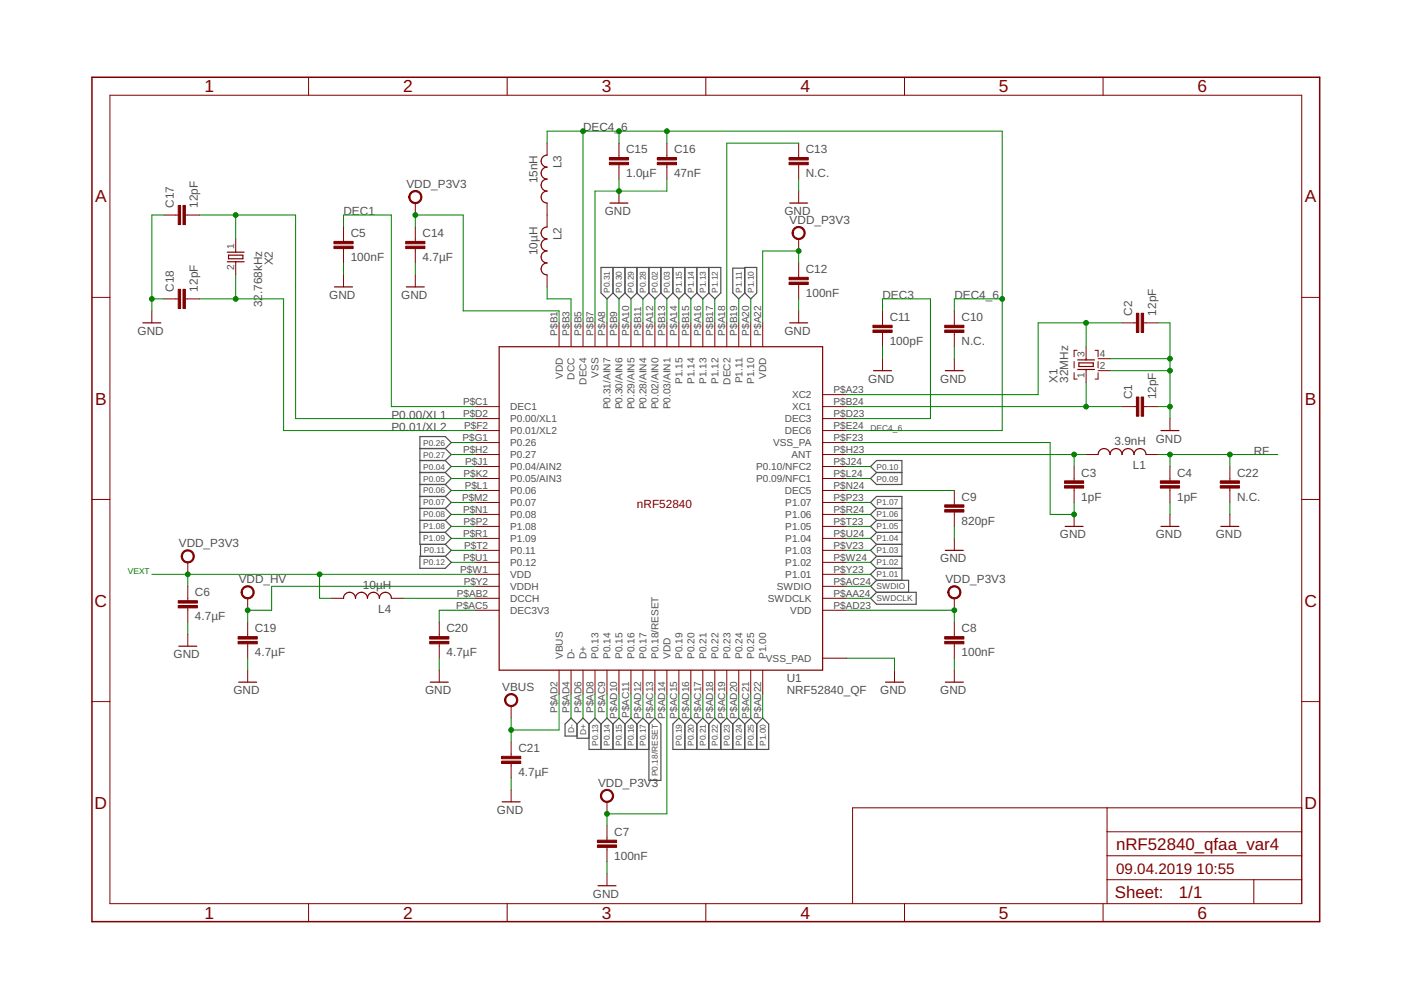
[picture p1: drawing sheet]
<svg xmlns="http://www.w3.org/2000/svg" width="297mm" height="210mm" viewBox="0 0 297 210" stroke-linecap="round" stroke-linejoin="round" font-family="sans-serif">
<g fill="none" stroke="#505050" stroke-width=".25">
<path d="M130 56.7v5.4M132.5 56.7v5.4M135 56.7v5.4M137.6 56.7v5.4M140.1 56.7v5.4M142.7 56.7v5.4M145.2 56.7v5.4M147.7 56.7v5.4M150.3 56.7v5.4M157.9 56.7h2.5v5.4l-1.2 1.3-1.3-1.3zM157.9 56.9h-2.5v5.2l1.2 1.3 1.3-1.3M130 62.1l-1.3 1.3-1.3-1.3v-5.4h25.4v5.4l-1.2 1.3-1.3-1.3"/>
<path d="M130 62.1l1.2 1.3 1.3-1.3M132.5 62.1l1.3 1.3 1.2-1.3M135 62.1l1.3 1.3 1.3-1.3M137.6 62.1l1.3 1.3 1.2-1.3M140.1 62.1l1.3 1.3 1.3-1.3M142.7 62.1l1.2 1.3 1.3-1.3M145.2 62.1l1.3 1.3 1.2-1.3M147.7 62.1l1.3 1.3 1.3-1.3M89 97.6h5.4M89 95.1h5.4M94.4 95.1l1.3-1.3-1.3-1.2h-5.4v22.8h5.4M94.4 95.1l1.3 1.3-1.3 1.2"/>
<path d="M94.4 97.6l1.3 1.3-1.3 1.3M184.6 98.9l1.2-1.3h5.4v5.1h-5.4l-1.2-1.2 1.2-1.3zM89 118h5.4l1.3 1.2-1.3 1.3h-5.4zM89 112.9h5.4M89 110.3h5.4M89 107.8h5.4M89 105.3h5.4M89 100.2h5.4M89 102.7h5.4M89.2 115.4v2.6M94.4 100.2l1.3 1.3-1.3 1.2M94.4 102.7l1.3 1.3-1.3 1.3"/>
<path d="M94.4 105.3l1.3 1.2-1.3 1.3M94.4 107.8l1.3 1.3-1.3 1.2M94.4 110.3l1.3 1.3-1.3 1.3M94.4 112.9l1.3 1.3-1.3 1.2M94.4 115.4l1.3 1.3-1.3 1.3M185.8 107.8l-1.2-1.3 1.2-1.2h5.4v17.7M185.8 118l-1.2 1.2 1.2 1.3M185.8 118h5.4M185.8 115.4l-1.2 1.3 1.2 1.3M185.8 115.4h5.4M185.8 112.9l-1.2 1.3 1.2 1.2M185.8 112.9h5.4"/>
<path d="M185.8 110.3l-1.2 1.3 1.2 1.3M185.8 110.3h5.4M185.8 107.8l-1.2 1.3 1.2 1.2M185.8 107.8h5.4M185.8 100.2h5.4M184.6 126.9l1.2-1.3h8.4v2.5h-8.4zM185.8 123l-1.2 1.3 1.2 1.3M185.8 123h6.8v2.6M185.8 120.5l-1.2 1.3 1.2 1.2M185.8 120.5h5.4M122.3 153.5l1.3-1.2 1.3 1.2M122.3 153.5v3h2.6"/>
<path d="M122.3 153.5l-1.2-1.2-1.3 1.2v2.6h2.5M124.9 153.5v5.4h12.7M124.9 153.5l1.3-1.2 1.2 1.2M127.4 153.5v5.4M127.4 153.5l1.3-1.2 1.3 1.2M130 153.5l1.2-1.2 1.3 1.2M130 153.5v5.4M132.5 153.5l1.3-1.2 1.2 1.2M132.5 153.5v5.4M135 153.5v5.4M135 153.5l1.3-1.2 1.3 1.2M138.9 152.3l1.2 1.2v12h-2.5v-12z"/>
<path d="M145.2 153.5l1.3-1.2 1.2 1.2M145.2 153.5l-1.3-1.2-1.2 1.2v5.4h20.3v-5.4l-1.3-1.2-1.3 1.2M145.2 153.5v5.4M147.7 153.5l1.3-1.2 1.3 1.2M147.7 153.5v5.4M150.3 153.5l1.3-1.2 1.2 1.2M150.3 153.5v5.4M152.8 153.5l1.3-1.2 1.3 1.2M152.8 153.5v5.4M155.4 153.5l1.2-1.2 1.3 1.2M155.4 153.5v5.4M157.9 153.5l1.3-1.2 1.2 1.2"/>
<path d="M157.9 153.5v5.4M160.4 153.5v5.4"/>
</g>
<g fill="none" stroke="#800000" stroke-width=".21">
<path d="M65.4 16.4v3.8M107.5 16.4v3.8M149.6 16.4v3.8M191.8 16.4v3.8M233.9 16.4v3.8M23.3 20.2h252.7v171.4h-252.7zM116 30.4v2.5M131.2 30.4v3M131.2 34.9v3.1M141.4 30.4v3M141.4 34.9v3.1M169.3 30.4v3"/>
<path d="M169.3 34.9v3.1M34.7 45.6h3.1M39.3 45.6h3.1M50 50.7v2.8M50 55.5v2.8M72.8 48.1v3.1M72.8 52.7v3.1M72.8 58.3v2.5M88.1 43.1v2.5M88.1 48.1v3.1M88.1 52.7v3.1M88.1 58.3v2.5"/>
<path d="M116 43.1v5M116 58.3v2.5M131.2 40.5v2.6M169.3 40.5v2.6M169.3 50.7v2.5M169.3 55.8v3M19.5 63.1h3.8M32.2 65.9v2.6M34.7 63.4h3.1M39.3 63.4h3.1M118.5 68.5v5M121.1 68.5v5"/>
<path d="M123.6 68.5v5M126.2 68.5v5M128.7 68.5v5M131.2 68.5v5M133.8 68.5v5M136.3 68.5v5M138.9 68.5v5M141.4 68.5v5M143.9 68.5v5M146.5 68.5v5M149 68.5v5M151.6 68.5v5"/>
<path d="M154.1 68.5v5M156.6 68.5v5M159.2 68.5v5M161.7 68.5v5M169.3 60.3v3.1M169.3 65.9v2.6M187.1 65.9v3.1M187.1 70.5v3M187.1 76.1v2.5M202.3 65.9v3.1M202.3 70.5v3M202.3 76.1v2.5"/>
<path d="M227.7 76.6v1.4M227.7 79v1.4h.7M228.4 74.3h-.7v1.3M230.3 73.5v2.8M230.3 78.3v2.8M232.2 74.3h.6v1.3M232.8 79v1.4h-.6M232.8 76.6v1.4M232.8 76.1h2.6M232.8 78.6h2.6M237.9 68.5h3M242.5 68.5h3"/>
<path d="M276 63.1h3.8M100.8 96.4h5M100.8 86.2h5M100.8 88.8h5M100.8 91.3h5M100.8 93.8h5M100.8 98.9h5M174.4 96.4h5.1M174.4 86.2h5.1M174.4 88.8h5.1M174.4 91.3h5.1M174.4 93.8h5.1"/>
<path d="M174.4 98.9h5.1M174.4 83.7h5.1M227.7 98.9v3.1M230.3 96.4h2.5M237.9 86.2h3M242.5 86.2h3M243 96.4h2.5M248.1 88.8v2.5M248.1 98.9v3.1M260.8 98.9v3.1M19.5 105.9h3.8M39.8 119.2v2.6"/>
<path d="M100.8 101.5h5M100.8 104h5M100.8 106.5h5M100.8 109.1h5M100.8 111.6h5M100.8 114.2h5M100.8 116.7h5M100.8 119.2h5M174.4 101.5h5.1M174.4 104h5.1M174.4 106.5h5.1M174.4 109.1h5.1"/>
<path d="M174.4 111.6h5.1M174.4 114.2h5.1M174.4 116.7h5.1M174.4 119.2h5.1M202.3 104v3M202.3 108.6v3M202.3 114.2v2.5M227.7 103.5v3M227.7 109.1v2.5M248.1 103.5v3M248.1 109.1v2.5M260.8 103.5v3"/>
<path d="M260.8 109.1v2.5M276 105.9h3.8M39.8 124.3v3.1M39.8 128.9v3M39.8 134.5v2.5M52.5 126.9v2.5M52.5 131.9v3.1M52.5 136.5v3.1M70.3 126.9h2.5M83 126.9h2.5M93.1 131.9v3.1M93.1 136.5v3.1"/>
<path d="M100.8 121.8h5M100.8 126.9h5M100.8 124.3h5M100.8 129.4h5M174.4 121.8h5.1M174.4 126.9h5.1M174.4 124.3h5.1M174.4 129.4h5.1M174.4 139.6h5.1M202.3 126.9v2.5M202.3 131.9v3.1M202.3 136.5v3.1"/>
<path d="M19.5 148.8h3.8M52.5 142.1v2.5M93.1 142.1v2.5M108.4 149.7v2.6M108.4 157.3v3.1M118.5 142.1v5.1M121.1 142.1v5.1M123.6 142.1v5.1M126.2 142.1v5.1M128.7 142.1v5.1M131.2 142.1v5.1M133.8 142.1v5.1"/>
<path d="M136.3 142.1v5.1M138.9 142.1v5.1M141.4 142.1v5.1M143.9 142.1v5.1M146.5 142.1v5.1M149 142.1v5.1M151.6 142.1v5.1M154.1 142.1v5.1M156.6 142.1v5.1M159.2 142.1v5.1M161.7 142.1v5.1M189.7 142.1v2.5"/>
<path d="M202.3 142.1v2.5M276 148.8h3.8M108.4 161.9v3M108.4 167.5v2.5M128.7 170v2.6M128.7 175.1v3M128.7 179.7v3M234.7 171.3v20.3M234.7 176.4h41.3M276 171.3h-95.2v20.3M65.4 191.6v3.8M107.5 191.6v3.8"/>
<path d="M128.7 185.3v2.5M149.6 191.6v3.8M191.8 191.6v3.8M233.9 191.6v3.8M234.7 186.5h41.3M234.7 181.4h41.3M265.8 186.5v5.1"/>
</g>
<path d="M19.5 16.4h260.3v179h-260.3z" fill="none" stroke="#800000" stroke-width=".32"/>
<g fill="#800000" stroke="#800000" stroke-width=".21">
<path d="M127.7 167.8a1.4 1.4 0 0 1 2.2 .2 1.4 1.4 0 0 1-.8 2.1 1.4 1.4 0 0 1-1.8-1.4h.3a1.15 1.15 0 0 1 1.6-1 1.15 1.15 0 0 1 .2 1.9 1.15 1.15 0 0 1-1.8-.6v-.3h-.3z" fill-rule="evenodd"/>
<path d="M87 40.8a1.4 1.4 0 0 1 2.3 .3 1.4 1.4 0 0 1-.9 2 1.4 1.4 0 0 1-1.7-1.3h.2a1.15 1.15 0 0 1 1.6-1.1 1.15 1.15 0 0 1 .3 1.9 1.15 1.15 0 0 1-1.8-.5l-.1-.3h-.2z" fill-rule="evenodd"/>
<path d="M201.3 124.6a1.4 1.4 0 0 1 2.2 .3 1.4 1.4 0 0 1-.8 2 1.4 1.4 0 0 1-1.8-1.3h.3a1.15 1.15 0 0 1 1.6-1.1 1.15 1.15 0 0 1 .3 1.9 1.15 1.15 0 0 1-1.9-.5v-.3h-.3z" fill-rule="evenodd"/>
<path d="M168.3 48.5a1.39 1.39 0 0 1 2.2 .2 1.39 1.39 0 0 1-.8 2 1.39 1.39 0 0 1-1.8-1.3h.3a1.14 1.14 0 0 1 1.7-1 1.14 1.14 0 0 1 .1 2 1.14 1.14 0 0 1-1.8-.7v-.3h-.3z" fill-rule="evenodd"/>
<path d="M38.8 117a1.39 1.39 0 0 1 2.2 .2 1.39 1.39 0 0 1-.8 2.1 1.39 1.39 0 0 1-1.8-1.3h.3a1.14 1.14 0 0 1 1.6-1.1 1.14 1.14 0 0 1 .3 1.9 1.14 1.14 0 0 1-1.9-.6v-.2h-.3z" fill-rule="evenodd"/>
<path d="M51.5 124.6a1.39 1.39 0 0 1 2.2 .3 1.39 1.39 0 0 1-.8 2 1.39 1.39 0 0 1-1.8-1.3h.3a1.14 1.14 0 0 1 1.6-1 1.14 1.14 0 0 1 .2 1.9 1.14 1.14 0 0 1-1.8-.6v-.3h-.3z" fill-rule="evenodd"/>
<path d="M107.4 147.5a1.4 1.4 0 0 1 2.2 .2 1.4 1.4 0 0 1-.8 2.1 1.4 1.4 0 0 1-1.8-1.4h.2a1.15 1.15 0 0 1 1.6-1 1.15 1.15 0 0 1 .3 1.9 1.15 1.15 0 0 1-1.8-.6l-.1-.3h-.2z" fill-rule="evenodd"/>
</g>
<g fill="none" stroke="#800000" stroke-width=".25">
<path d="M116 32.9a1.27 1.27 0 0 0-1.3 1.3 1.27 1.27 0 0 0 1.3 1.2 1.27 1.27 0 0 0-1.3 1.3 1.27 1.27 0 0 0 1.3 1.3 1.27 1.27 0 0 0-1.3 1.2 1.27 1.27 0 0 0 1.3 1.3 1.27 1.27 0 0 0-1.3 1.3 1.27 1.27 0 0 0 1.3 1.3M48.2 55.5h3.6M48.2 53.5h3.6M48.5 54.1h3v.8h-3zM116 48.1a1.27 1.27 0 0 0-1.3 1.3 1.27 1.27 0 0 0 1.3 1.3 1.27 1.27 0 0 0-1.3 1.2 1.27 1.27 0 0 0 1.3 1.3 1.27 1.27 0 0 0-1.3 1.3 1.27 1.27 0 0 0 1.3 1.3 1.27 1.27 0 0 0-1.3 1.2 1.27 1.27 0 0 0 1.3 1.3M129.3 43.1h3.8M167.4 43.1h3.8M30.3 68.5h3.8M70.9 60.8h3.8M86.1 60.8h3.9M105.8 73.5h68.6v68.6h-68.6zM167.4 68.5h3.8"/>
<path d="M185.2 78.6h3.8M200.4 78.6h3.8M228.5 76.3h3.6M228.5 78.3h3.6M228.7 76.9h3.1v.8h-3.1zM232.8 96.4a1.27 1.27 0 0 1 1.3-1.3 1.27 1.27 0 0 1 1.3 1.3 1.27 1.27 0 0 1 1.2-1.3 1.27 1.27 0 0 1 1.3 1.3 1.27 1.27 0 0 1 1.3-1.3 1.27 1.27 0 0 1 1.2 1.3 1.27 1.27 0 0 1 1.3-1.3 1.27 1.27 0 0 1 1.3 1.3M246.1 91.3h3.9M200.4 116.7h3.8M225.8 111.6h3.8M246.1 111.6h3.9M258.8 111.6h3.9M37.9 137h3.8"/>
<path d="M72.8 126.9a1.27 1.27 0 0 1 1.3-1.3 1.27 1.27 0 0 1 1.3 1.3 1.27 1.27 0 0 1 1.2-1.3 1.27 1.27 0 0 1 1.3 1.3 1.26 1.26 0 0 1 1.3-1.3 1.26 1.26 0 0 1 1.2 1.3 1.27 1.27 0 0 1 1.3-1.3 1.27 1.27 0 0 1 1.3 1.3M50.6 144.6h3.8M91.2 144.6h3.8M187.7 144.6h3.9M200.4 144.6h3.8M106.5 170h3.8M126.8 187.8h3.8"/>
</g>
<g fill="#800000" stroke="#800000" stroke-width=".21">
<path d="M242 66.4h.5v4.1h-.5z"/>
<path d="M240.9 66.4h.5v4.1h-.5z"/>
<path d="M242 84.2h.5v4h-.5z"/>
<path d="M240.9 84.2h.5v4h-.5z"/>
<path d="M225.7 103h4.1v.5h-4.1z"/>
<path d="M225.7 102h4.1v.5h-4.1z"/>
<path d="M70.8 52.2h4.1v.5h-4.1z"/>
<path d="M70.8 51.2h4.1v.5h-4.1z"/>
<path d="M126.7 179.2h4v.5h-4z"/>
<path d="M126.7 178.1h4v.5h-4z"/>
<path d="M200.3 136h4.1v.5h-4.1z"/>
<path d="M200.3 135h4.1v.5h-4.1z"/>
<path d="M200.3 70h4.1v.5h-4.1z"/>
<path d="M200.3 69h4.1v.5h-4.1z"/>
<path d="M185.1 70h4v.5h-4z"/>
<path d="M185.1 69h4v.5h-4z"/>
<path d="M86 52.2h4.1v.5h-4.1z"/>
<path d="M86 51.2h4.1v.5h-4.1z"/>
<path d="M129.2 34.4h4.1v.5h-4.1z"/>
<path d="M129.2 33.4h4.1v.5h-4.1z"/>
<path d="M38.8 43.6h.5v4h-.5z"/>
<path d="M37.8 43.6h.5v4h-.5z"/>
<path d="M38.8 61.3h.5v4.1h-.5z"/>
<path d="M37.8 61.3h.5v4.1h-.5z"/>
<path d="M200.3 108.1h4.1v.5h-4.1z"/>
<path d="M200.3 107h4.1v.5h-4.1z"/>
<path d="M246 103h4.1v.5h-4.1z"/>
<path d="M246 102h4.1v.5h-4.1z"/>
<path d="M258.7 103h4.1v.5h-4.1z"/>
<path d="M258.7 102h4.1v.5h-4.1z"/>
<path d="M167.3 59.8h4.1v.5h-4.1z"/>
<path d="M167.3 58.8h4.1v.5h-4.1z"/>
<path d="M167.3 34.4h4.1v.5h-4.1z"/>
<path d="M167.3 33.4h4.1v.5h-4.1z"/>
<path d="M37.8 128.4h4v.5h-4z"/>
<path d="M37.8 127.4h4v.5h-4z"/>
<path d="M50.5 136h4v.5h-4z"/>
<path d="M50.5 135h4v.5h-4z"/>
<path d="M91.1 136h4.1v.5h-4.1z"/>
<path d="M91.1 135h4.1v.5h-4.1z"/>
<path d="M139.4 34.4h4v.5h-4z"/>
<path d="M139.4 33.4h4v.5h-4z"/>
<path d="M106.3 161.4h4.1v.5h-4.1z"/>
<path d="M106.3 160.4h4.1v.5h-4.1z"/>
</g>
<g fill="none" stroke="#008000" stroke-width=".21">
<path d="M116 30.4v-2.6h96.5v63.5h-33M123.6 27.8v40.7M131.2 27.8v2.6M131.2 38v2.5M141.4 38v2.5h-15.2v28M141.4 27.8v2.6M169.3 38v2.5M169.3 30.4h-15.2v38.1M34.7 45.6h-2.5v20.3M42.4 45.6h20.3v43.2h38.1M50 45.6v5.1M50 58.3v5.1"/>
<path d="M72.8 48.1v-2.5h10.2v40.6h17.8M72.8 55.8v2.5M88.1 48.1v-2.5h10.1v20.3h20.3v2.6M88.1 55.8v2.5M169.3 55.8v-2.6h-7.6v15.3M32.2 63.4h2.5M42.4 63.4h17.7v27.9h40.7M116 60.8v2.6h5.1v5.1M128.7 63.4v5.1M131.2 63.4v5.1M133.8 63.4v5.1M136.3 63.4v5.1"/>
<path d="M138.9 63.4v5.1M141.4 63.4v5.1M143.9 63.4v5.1M146.5 63.4v5.1M149 63.4v5.1M151.6 63.4v5.1M156.6 63.4v5.1M159.2 63.4v5.1M169.3 63.4v2.5M187.1 65.9v-2.5h10.2v25.4h-17.8M187.1 73.5v2.6M202.3 73.5v2.6"/>
<path d="M212.5 63.4h-10.2v2.5M230.3 68.5v5M235.4 76.1h12.7M235.4 78.6h12.7M237.9 68.5h-17.8v15.2h-40.6M245.5 68.5h2.6v20.3M95.7 93.8h5.1M95.7 96.4h5.1M95.7 98.9h5.1M179.5 86.2h58.4M179.5 93.8h43.2v15.3h5v-2.6M179.5 96.4h50.8"/>
<path d="M179.5 98.9h5.1M227.7 96.4v2.5M230.3 81.1v5.1M245.5 86.2h2.6M245.5 96.4h25.4M248.1 96.4v2.5M260.8 96.4v2.5M95.7 109.1h5.1M95.7 104h5.1M95.7 119.2h5.1M95.7 116.7h5.1M95.7 114.2h5.1"/>
<path d="M95.7 111.6h5.1M95.7 106.5h5.1M95.7 101.5h5.1M179.5 109.1h5.1M179.5 104h22.8M179.5 119.2h5.1M179.5 116.7h5.1M179.5 114.2h5.1M179.5 111.6h5.1M179.5 106.5h5.1M179.5 101.5h5.1M202.3 111.6v2.6"/>
<path d="M248.1 106.5v2.6M260.8 106.5v2.6M32.2 121.8h68.6M39.8 121.8v2.5M39.8 131.9v2.6M52.5 139.6v2.5M67.8 121.8v5.1h2.5M85.5 126.9h15.3M93.1 139.6v2.5M100.8 129.4h-7.7v2.5M100.8 124.3h-43.2v5.1h-5.1v2.5M179.5 129.4h22.8v2.5"/>
<path d="M179.5 139.6h10.2v2.5M179.5 121.8h5.1M179.5 126.9h5.1M179.5 124.3h5.1M202.3 139.6v2.5M108.4 152.3v5M118.5 147.2v7.6h-10.1M121.1 147.2v5.1M123.6 147.2v5.1M126.2 147.2v5.1M128.7 147.2v5.1M131.2 147.2v5.1"/>
<path d="M133.8 147.2v5.1M136.3 147.2v5.1M138.9 147.2v5.1M141.4 147.2v25.4h-12.7v2.5M143.9 147.2v5.1M146.5 147.2v5.1M149 147.2v5.1M151.6 147.2v5.1M154.1 147.2v5.1M156.6 147.2v5.1M159.2 147.2v5.1M161.7 147.2v5.1"/>
<path d="M108.4 164.9v2.6M128.7 182.7v2.6"/>
</g>
<g fill="#008000" stroke="#008000" stroke-width=".21">
<circle cx="131.2" cy="40.5" r=".51"/>
<circle cx="248.1" cy="86.2" r=".51"/>
<circle cx="248.1" cy="76.1" r=".51"/>
<circle cx="248.1" cy="78.6" r=".51"/>
<circle cx="227.7" cy="109.1" r=".51"/>
<circle cx="32.2" cy="63.4" r=".51"/>
<circle cx="128.7" cy="172.6" r=".51"/>
<circle cx="88.1" cy="45.6" r=".51"/>
<circle cx="202.3" cy="129.4" r=".51"/>
<circle cx="169.3" cy="53.2" r=".51"/>
<circle cx="39.8" cy="121.8" r=".51"/>
<circle cx="67.8" cy="121.8" r=".51"/>
<circle cx="123.6" cy="27.8" r=".51"/>
<circle cx="212.5" cy="63.4" r=".51"/>
<circle cx="131.2" cy="27.8" r=".51"/>
<circle cx="141.4" cy="27.8" r=".51"/>
<circle cx="227.7" cy="96.4" r=".51"/>
<circle cx="230.3" cy="68.5" r=".51"/>
<circle cx="230.3" cy="86.2" r=".51"/>
<circle cx="50" cy="45.6" r=".51"/>
<circle cx="50" cy="63.4" r=".51"/>
<circle cx="248.1" cy="96.4" r=".51"/>
<circle cx="260.8" cy="96.4" r=".51"/>
<circle cx="108.4" cy="154.8" r=".51"/>
<circle cx="52.5" cy="129.4" r=".51"/>
</g>
<g font-size="3.7" fill="#800000">
<text x="43.3" y="19.6">1</text>
<text x="85.5" y="19.6">2</text>
<text x="127.6" y="19.6">3</text>
<text x="169.7" y="19.6">4</text>
<text x="211.8" y="19.6">5</text>
<text x="253.9" y="19.6">6</text>
<text x="20.2" y="42.9">A</text>
<text x="276.7" y="42.9">A</text>
<text x="20.2" y="85.8">B</text>
<text x="276.7" y="85.8">B</text>
<text x="20.1" y="128.6">C</text>
<text x="276.6" y="128.6">C</text>
<text x="20.1" y="171.5">D</text>
<text x="276.6" y="171.5">D</text>
<text x="43.3" y="194.8">1</text>
<text x="85.5" y="194.8">2</text>
<text x="127.6" y="194.8">3</text>
<text x="169.7" y="194.8">4</text>
<text x="211.8" y="194.8">5</text>
<text x="253.9" y="194.8">6</text>
</g>
<g font-size="3.6" fill="#800000">
<text x="236.6" y="180.2">nRF52840_qfaa_var4</text>
<text x="236.4" y="190.5">Sheet:</text>
<text x="250" y="190.3">1/1</text>
</g>
<g font-size="3.2" fill="#800000">
<text x="236.6" y="185.3">09.04.2019</text>
<text x="253.7" y="185.3">10:55</text>
</g>
<g font-size="2.5" fill="#505050">
<text x="123.6" y="27.8">DEC4_</text>
<text x="131.7" y="27.8">6</text>
<text x="119" y="35.7" transform="rotate(-90 119 35.7)">L3</text>
<text x="132.8" y="32.5">C15</text>
<text x="142.9" y="32.5">C16</text>
<text x="170.9" y="32.5">C13</text>
<text x="86.2" y="39.9">VDD_P3V3</text>
<text x="114" y="38.9" transform="rotate(-90 114 38.9)">15nH</text>
<text x="132.8" y="37.6">1.0µF</text>
<text x="142.9" y="37.6">47nF</text>
<text x="170.9" y="37.6">N.C.</text>
<text x="36.9" y="44.1" transform="rotate(-90 36.9 44.1)">C17</text>
<text x="42" y="44.1" transform="rotate(-90 42 44.1)">12pF</text>
<text x="72.8" y="45.6">DEC1</text>
<text x="128.2" y="45.6">GND</text>
<text x="166.3" y="45.6">GND</text>
<text x="167.4" y="47.5">VDD_P3V3</text>
<text x="74.3" y="50.3">C5</text>
<text x="89.6" y="50.3">C14</text>
<text x="119" y="50.9" transform="rotate(-90 119 50.9)">L2</text>
<text x="57.8" y="56.3" transform="rotate(-90 57.8 56.3)">X2</text>
<text x="74.3" y="55.4">100nF</text>
<text x="89.6" y="55.4">4.7µF</text>
<text x="114" y="54.2" transform="rotate(-90 114 54.2)">10µH</text>
<text x="170.9" y="57.9">C12</text>
<text x="36.9" y="61.8" transform="rotate(-90 36.9 61.8)">C18</text>
<text x="42" y="61.8" transform="rotate(-90 42 61.8)">12pF</text>
<text x="55.6" y="65.2" transform="rotate(-90 55.6 65.2)">32.768kHz</text>
<text x="69.8" y="63.4">GND</text>
<text x="85.1" y="63.4">GND</text>
<text x="170.9" y="63">100nF</text>
<text x="187.1" y="63.4">DEC3</text>
<text x="202.3" y="63.4">DEC4_6</text>
<text x="29.2" y="71">GND</text>
<text x="166.3" y="71">GND</text>
<text x="188.6" y="68.1">C11</text>
<text x="203.9" y="68.1">C10</text>
<text x="240.1" y="66.9" transform="rotate(-90 240.1 66.9)">C2</text>
<text x="245.1" y="66.9" transform="rotate(-90 245.1 66.9)">12pF</text>
<text x="188.6" y="73.1">100pF</text>
<text x="203.9" y="73.1">N.C.</text>
<text x="184.1" y="81.1">GND</text>
<text x="199.3" y="81.1">GND</text>
<text x="224.2" y="81.1" transform="rotate(-90 224.2 81.1)">X1</text>
<text x="226.5" y="81.1" transform="rotate(-90 226.5 81.1)">32MHz</text>
<text x="83" y="88.8">P0.00/XL1</text>
<text x="240.1" y="84.7" transform="rotate(-90 240.1 84.7)">C1</text>
<text x="245.1" y="84.7" transform="rotate(-90 245.1 84.7)">12pF</text>
<text x="83" y="91.3">P0.01/XL2</text>
<text x="236.3" y="94.3">3.9nH</text>
<text x="245" y="93.8">GND</text>
<text x="229.3" y="101.1">C3</text>
<text x="240.2" y="99.4">L1</text>
<text x="249.6" y="101.1">C4</text>
<text x="262.3" y="101.1">C22</text>
<text x="265.8" y="96.4">RF</text>
<text x="203.9" y="106.2">C9</text>
<text x="229.3" y="106.2">1pF</text>
<text x="249.6" y="106.2">1pF</text>
<text x="262.3" y="106.2">N.C.</text>
<text x="203.9" y="111.2">820pF</text>
<text x="37.9" y="116.1">VDD_P3V3</text>
<text x="199.3" y="119.2">GND</text>
<text x="224.7" y="114.2">GND</text>
<text x="245" y="114.2">GND</text>
<text x="257.7" y="114.2">GND</text>
<text x="50.6" y="123.7">VDD_HV</text>
<text x="77" y="124.8">10µH</text>
<text x="200.4" y="123.7">VDD_P3V3</text>
<text x="41.3" y="131.5">4.7µF</text>
<text x="41.3" y="126.5">C6</text>
<text x="80.2" y="129.9">L4</text>
<text x="54" y="134.1">C19</text>
<text x="94.7" y="134.1">C20</text>
<text x="203.9" y="134.1">C8</text>
<text x="36.8" y="139.5">GND</text>
<text x="54" y="139.2">4.7µF</text>
<text x="94.7" y="139.2">4.7µF</text>
<text x="203.9" y="139.2">100nF</text>
<text x="49.5" y="147.2">GND</text>
<text x="90.1" y="147.2">GND</text>
<text x="106.5" y="146.5">VBUS</text>
<text x="166.8" y="147.2">NRF52840_QF</text>
<text x="166.8" y="144.6">U1</text>
<text x="186.6" y="147.2">GND</text>
<text x="199.3" y="147.2">GND</text>
<text x="109.9" y="159.5">C21</text>
<text x="109.9" y="164.6">4.7µF</text>
<text x="126.8" y="166.8">VDD_P3V3</text>
<text x="105.4" y="172.6">GND</text>
<text x="130.2" y="177.3">C7</text>
<text x="130.2" y="182.3">100nF</text>
<text x="125.7" y="190.3">GND</text>
</g>
<text font-size="2.5" fill="#800000" x="135" y="107.8">nRF52840</text>
<g font-size="2.1" fill="#505050">
<text x="49.6" y="52.9" transform="rotate(-90 49.6 52.9)">1</text>
<text x="49.6" y="57.3" transform="rotate(-90 49.6 57.3)">2</text>
<text x="118.2" y="71.2" transform="rotate(-90 118.2 71.2)">P$B1</text>
<text x="120.7" y="71.2" transform="rotate(-90 120.7 71.2)">P$B3</text>
<text x="123.3" y="71.2" transform="rotate(-90 123.3 71.2)">P$B5</text>
<text x="125.8" y="71.2" transform="rotate(-90 125.8 71.2)">P$B7</text>
<text x="128.3" y="71.2" transform="rotate(-90 128.3 71.2)">P$A8</text>
<text x="130.9" y="71.2" transform="rotate(-90 130.9 71.2)">P$B9</text>
<text x="133.4" y="71.2" transform="rotate(-90 133.4 71.2)">P$A10</text>
<text x="136" y="71.2" transform="rotate(-90 136 71.2)">P$B11</text>
<text x="138.5" y="71.2" transform="rotate(-90 138.5 71.2)">P$A12</text>
<text x="141" y="71.2" transform="rotate(-90 141 71.2)">P$B13</text>
<text x="143.6" y="71.2" transform="rotate(-90 143.6 71.2)">P$A14</text>
<text x="146.1" y="71.2" transform="rotate(-90 146.1 71.2)">P$B15</text>
<text x="148.7" y="71.2" transform="rotate(-90 148.7 71.2)">P$A16</text>
<text x="151.2" y="71.2" transform="rotate(-90 151.2 71.2)">P$B17</text>
<text x="153.7" y="71.2" transform="rotate(-90 153.7 71.2)">P$A18</text>
<text x="156.3" y="71.2" transform="rotate(-90 156.3 71.2)">P$B19</text>
<text x="158.8" y="71.2" transform="rotate(-90 158.8 71.2)">P$A20</text>
<text x="161.4" y="71.2" transform="rotate(-90 161.4 71.2)">P$A22</text>
<text x="229.9" y="75.7" transform="rotate(-90 229.9 75.7)">3</text>
<text x="233.2" y="75.7">4</text>
<text x="119.3" y="80.4" transform="rotate(-90 119.3 80.4)">VDD</text>
<text x="121.8" y="80.5" transform="rotate(-90 121.8 80.5)">DCC</text>
<text x="124.4" y="81.6" transform="rotate(-90 124.4 81.6)">DEC4</text>
<text x="126.9" y="80.1" transform="rotate(-90 126.9 80.1)">VSS</text>
<text x="144.7" y="81.4" transform="rotate(-90 144.7 81.4)">P1.15</text>
<text x="147.2" y="81.4" transform="rotate(-90 147.2 81.4)">P1.14</text>
<text x="149.8" y="81.4" transform="rotate(-90 149.8 81.4)">P1.13</text>
<text x="152.3" y="81.4" transform="rotate(-90 152.3 81.4)">P1.12</text>
<text x="154.9" y="81.6" transform="rotate(-90 154.9 81.6)">DEC2</text>
<text x="157.4" y="81.3" transform="rotate(-90 157.4 81.3)">P1.11</text>
<text x="159.9" y="81.4" transform="rotate(-90 159.9 81.4)">P1.10</text>
<text x="162.5" y="80.4" transform="rotate(-90 162.5 80.4)">VDD</text>
<text x="176.7" y="83.3">P$A23</text>
<text x="229.9" y="80.1" transform="rotate(-90 229.9 80.1)">1</text>
<text x="233.2" y="78.2">2</text>
<text x="98.2" y="85.9">P$C1</text>
<text x="98.2" y="88.4">P$D2</text>
<text x="108.2" y="87">DEC1</text>
<text x="108.2" y="89.5">P0.00/XL1</text>
<text x="129.5" y="86.8" transform="rotate(-90 129.5 86.8)">P0.31/AIN7</text>
<text x="132" y="86.8" transform="rotate(-90 132 86.8)">P0.30/AIN6</text>
<text x="134.5" y="86.8" transform="rotate(-90 134.5 86.8)">P0.29/AIN5</text>
<text x="137.1" y="86.8" transform="rotate(-90 137.1 86.8)">P0.28/AIN4</text>
<text x="139.6" y="86.8" transform="rotate(-90 139.6 86.8)">P0.02/AIN0</text>
<text x="142.2" y="86.8" transform="rotate(-90 142.2 86.8)">P0.03/AIN1</text>
<text x="166.4" y="89.5">DEC3</text>
<text x="167.9" y="87">XC1</text>
<text x="167.9" y="84.4">XC2</text>
<text x="176.7" y="88.4">P$D23</text>
<text x="176.7" y="85.9">P$B24</text>
<text x="98" y="93.5">P$G1</text>
<text x="98.4" y="90.9">P$F2</text>
<text x="108.2" y="92.1">P0.01/XL2</text>
<text x="108.2" y="94.6">P0.26</text>
<text x="163.9" y="94.6">VSS_PA</text>
<text x="166.4" y="92.1">DEC6</text>
<text x="176.7" y="93.5">P$F23</text>
<text x="176.7" y="90.9">P$E24</text>
<text x="98.2" y="96">P$H2</text>
<text x="98.3" y="101.1">P$K2</text>
<text x="98.6" y="98.6">P$J1</text>
<text x="108.2" y="97.1">P0.27</text>
<text x="108.2" y="99.7">P0.04/AIN2</text>
<text x="160.3" y="99.7">P0.10/NFC2</text>
<text x="167.8" y="97.1">ANT</text>
<text x="176.7" y="96">P$H23</text>
<text x="176.7" y="101.1">P$L24</text>
<text x="176.7" y="98.6">P$J24</text>
<text x="98" y="106.2">P$M2</text>
<text x="98.5" y="103.6">P$L1</text>
<text x="108.2" y="102.2">P0.05/AIN3</text>
<text x="108.2" y="104.8">P0.06</text>
<text x="108.2" y="107.3">P0.07</text>
<text x="160.3" y="102.2">P0.09/NFC1</text>
<text x="166.4" y="104.8">DEC5</text>
<text x="166.5" y="107.3">P1.07</text>
<text x="176.7" y="106.2">P$P23</text>
<text x="176.7" y="103.6">P$N24</text>
<text x="98.2" y="108.7">P$N1</text>
<text x="98.2" y="113.8">P$R1</text>
<text x="98.3" y="111.3">P$P2</text>
<text x="108.2" y="109.8">P0.08</text>
<text x="108.2" y="112.4">P1.08</text>
<text x="166.5" y="112.4">P1.05</text>
<text x="166.5" y="109.8">P1.06</text>
<text x="176.7" y="113.8">P$U24</text>
<text x="176.7" y="111.3">P$T23</text>
<text x="176.7" y="108.7">P$R24</text>
<text x="98.2" y="118.9">P$U1</text>
<text x="98.4" y="116.3">P$T2</text>
<text x="108.2" y="114.9">P1.09</text>
<text x="108.2" y="117.5">P0.11</text>
<text x="108.2" y="120">P0.12</text>
<text x="166.5" y="120">P1.02</text>
<text x="166.5" y="117.5">P1.03</text>
<text x="166.5" y="114.9">P1.04</text>
<text x="176.7" y="118.9">P$W24</text>
<text x="176.7" y="116.3">P$V23</text>
<text x="97.6" y="121.4">P$W1</text>
<text x="98.3" y="124">P$Y2</text>
<text x="108.2" y="122.5">VDD</text>
<text x="108.2" y="125.1">VDDH</text>
<text x="164.7" y="125.1">SWDIO</text>
<text x="166.5" y="122.5">P1.01</text>
<text x="176.7" y="124">P$AC24</text>
<text x="176.7" y="121.4">P$Y23</text>
<text x="96.8" y="129">P$AC5</text>
<text x="96.9" y="126.5">P$AB2</text>
<text x="108.2" y="127.6">DCCH</text>
<text x="108.2" y="130.1">DEC3V3</text>
<text x="162.8" y="127.6">SWDCLK</text>
<text x="167.6" y="130.1">VDD</text>
<text x="176.7" y="126.5">P$AA24</text>
<text x="176.7" y="129">P$AD23</text>
<text x="119.3" y="139.7" transform="rotate(-90 119.3 139.7)">VBUS</text>
<text x="121.8" y="139.7" transform="rotate(-90 121.8 139.7)">D-</text>
<text x="124.4" y="139.7" transform="rotate(-90 124.4 139.7)">D+</text>
<text x="126.9" y="139.7" transform="rotate(-90 126.9 139.7)">P0.13</text>
<text x="129.5" y="139.7" transform="rotate(-90 129.5 139.7)">P0.14</text>
<text x="132" y="139.7" transform="rotate(-90 132 139.7)">P0.15</text>
<text x="134.5" y="139.7" transform="rotate(-90 134.5 139.7)">P0.16</text>
<text x="137.1" y="139.7" transform="rotate(-90 137.1 139.7)">P0.17</text>
<text x="139.6" y="139.7" transform="rotate(-90 139.6 139.7)">P0.18/RESET</text>
<text x="142.2" y="139.7" transform="rotate(-90 142.2 139.7)">VDD</text>
<text x="144.7" y="139.7" transform="rotate(-90 144.7 139.7)">P0.19</text>
<text x="147.2" y="139.7" transform="rotate(-90 147.2 139.7)">P0.20</text>
<text x="149.8" y="139.7" transform="rotate(-90 149.8 139.7)">P0.21</text>
<text x="152.3" y="139.7" transform="rotate(-90 152.3 139.7)">P0.22</text>
<text x="154.9" y="139.7" transform="rotate(-90 154.9 139.7)">P0.23</text>
<text x="157.4" y="139.7" transform="rotate(-90 157.4 139.7)">P0.24</text>
<text x="159.9" y="139.7" transform="rotate(-90 159.9 139.7)">P0.25</text>
<text x="162.4" y="140.3">VSS_PAD</text>
<text x="162.5" y="139.7" transform="rotate(-90 162.5 139.7)">P1.00</text>
<text x="118.2" y="151.2" transform="rotate(-90 118.2 151.2)">P$AD2</text>
<text x="120.7" y="151.2" transform="rotate(-90 120.7 151.2)">P$AD4</text>
<text x="123.3" y="151.2" transform="rotate(-90 123.3 151.2)">P$AD6</text>
<text x="125.8" y="151.2" transform="rotate(-90 125.8 151.2)">P$AD8</text>
<text x="128.3" y="151.2" transform="rotate(-90 128.3 151.2)">P$AC9</text>
<text x="130.9" y="152.4" transform="rotate(-90 130.9 152.4)">P$AD10</text>
<text x="133.4" y="152.2" transform="rotate(-90 133.4 152.2)">P$AC11</text>
<text x="136" y="152.4" transform="rotate(-90 136 152.4)">P$AD12</text>
<text x="138.5" y="152.4" transform="rotate(-90 138.5 152.4)">P$AC13</text>
<text x="141" y="152.4" transform="rotate(-90 141 152.4)">P$AD14</text>
<text x="143.6" y="152.4" transform="rotate(-90 143.6 152.4)">P$AC15</text>
<text x="146.1" y="152.4" transform="rotate(-90 146.1 152.4)">P$AD16</text>
<text x="148.7" y="152.4" transform="rotate(-90 148.7 152.4)">P$AC17</text>
<text x="151.2" y="152.4" transform="rotate(-90 151.2 152.4)">P$AD18</text>
<text x="153.7" y="152.4" transform="rotate(-90 153.7 152.4)">P$AC19</text>
<text x="156.3" y="152.4" transform="rotate(-90 156.3 152.4)">P$AD20</text>
<text x="158.8" y="152.4" transform="rotate(-90 158.8 152.4)">P$AC21</text>
<text x="161.4" y="152.4" transform="rotate(-90 161.4 152.4)">P$AD22</text>
</g>
<g font-size="1.8" fill="#505050">
<text x="129.3" y="62.1" transform="rotate(-90 129.3 62.1)">P0.31</text>
<text x="131.9" y="62.1" transform="rotate(-90 131.9 62.1)">P0.30</text>
<text x="134.4" y="62.1" transform="rotate(-90 134.4 62.1)">P0.29</text>
<text x="136.9" y="62.1" transform="rotate(-90 136.9 62.1)">P0.28</text>
<text x="139.5" y="62.1" transform="rotate(-90 139.5 62.1)">P0.02</text>
<text x="142" y="62.1" transform="rotate(-90 142 62.1)">P0.03</text>
<text x="144.6" y="62.1" transform="rotate(-90 144.6 62.1)">P1.15</text>
<text x="147.1" y="62.1" transform="rotate(-90 147.1 62.1)">P1.14</text>
<text x="149.6" y="62.1" transform="rotate(-90 149.6 62.1)">P1.13</text>
<text x="152.2" y="62.1" transform="rotate(-90 152.2 62.1)">P1.12</text>
<text x="157.3" y="62.1" transform="rotate(-90 157.3 62.1)">P1.11</text>
<text x="159.8" y="62.1" transform="rotate(-90 159.8 62.1)">P1.10</text>
<text x="89.8" y="94.5">P0.26</text>
<text x="184.6" y="91.3">DEC4_6</text>
<text x="89.8" y="97">P0.27</text>
<text x="89.8" y="99.6">P0.04</text>
<text x="185.8" y="99.6">P0.10</text>
<text x="89.8" y="102.1">P0.05</text>
<text x="89.8" y="104.6">P0.06</text>
<text x="89.8" y="107.2">P0.07</text>
<text x="185.8" y="107.2">P1.07</text>
<text x="185.8" y="102.1">P0.09</text>
<text x="89.8" y="109.7">P0.08</text>
<text x="89.8" y="112.2">P1.08</text>
<text x="185.8" y="112.2">P1.05</text>
<text x="185.8" y="109.7">P1.06</text>
<text x="89.8" y="114.8">P1.09</text>
<text x="89.8" y="119.9">P0.12</text>
<text x="89.9" y="117.3">P0.11</text>
<text x="185.8" y="119.9">P1.02</text>
<text x="185.8" y="117.3">P1.03</text>
<text x="185.8" y="114.8">P1.04</text>
<text x="185.8" y="124.9">SWDIO</text>
<text x="185.8" y="122.4">P1.01</text>
<text x="185.8" y="127.5">SWDCLK</text>
<text x="121.7" y="155.4" transform="rotate(-90 121.7 155.4)">D-</text>
<text x="124.3" y="155.8" transform="rotate(-90 124.3 155.8)">D+</text>
<text x="126.8" y="158.2" transform="rotate(-90 126.8 158.2)">P0.13</text>
<text x="129.3" y="158.2" transform="rotate(-90 129.3 158.2)">P0.14</text>
<text x="131.9" y="158.2" transform="rotate(-90 131.9 158.2)">P0.15</text>
<text x="134.4" y="158.2" transform="rotate(-90 134.4 158.2)">P0.16</text>
<text x="136.9" y="158.2" transform="rotate(-90 136.9 158.2)">P0.17</text>
<text x="144.6" y="158.2" transform="rotate(-90 144.6 158.2)">P0.19</text>
<text x="147.1" y="158.2" transform="rotate(-90 147.1 158.2)">P0.20</text>
<text x="149.6" y="158.2" transform="rotate(-90 149.6 158.2)">P0.21</text>
<text x="152.2" y="158.2" transform="rotate(-90 152.2 158.2)">P0.22</text>
<text x="154.7" y="158.2" transform="rotate(-90 154.7 158.2)">P0.23</text>
<text x="157.3" y="158.2" transform="rotate(-90 157.3 158.2)">P0.24</text>
<text x="159.8" y="158.2" transform="rotate(-90 159.8 158.2)">P0.25</text>
<text x="162.3" y="158.2" transform="rotate(-90 162.3 158.2)">P1.00</text>
<text x="139.5" y="164.6" transform="rotate(-90 139.5 164.6)">P0.18/RESET</text>
</g>
<text font-size="1.8" fill="#008000" x="27.1" y="121.8">VEXT</text>
</svg>
